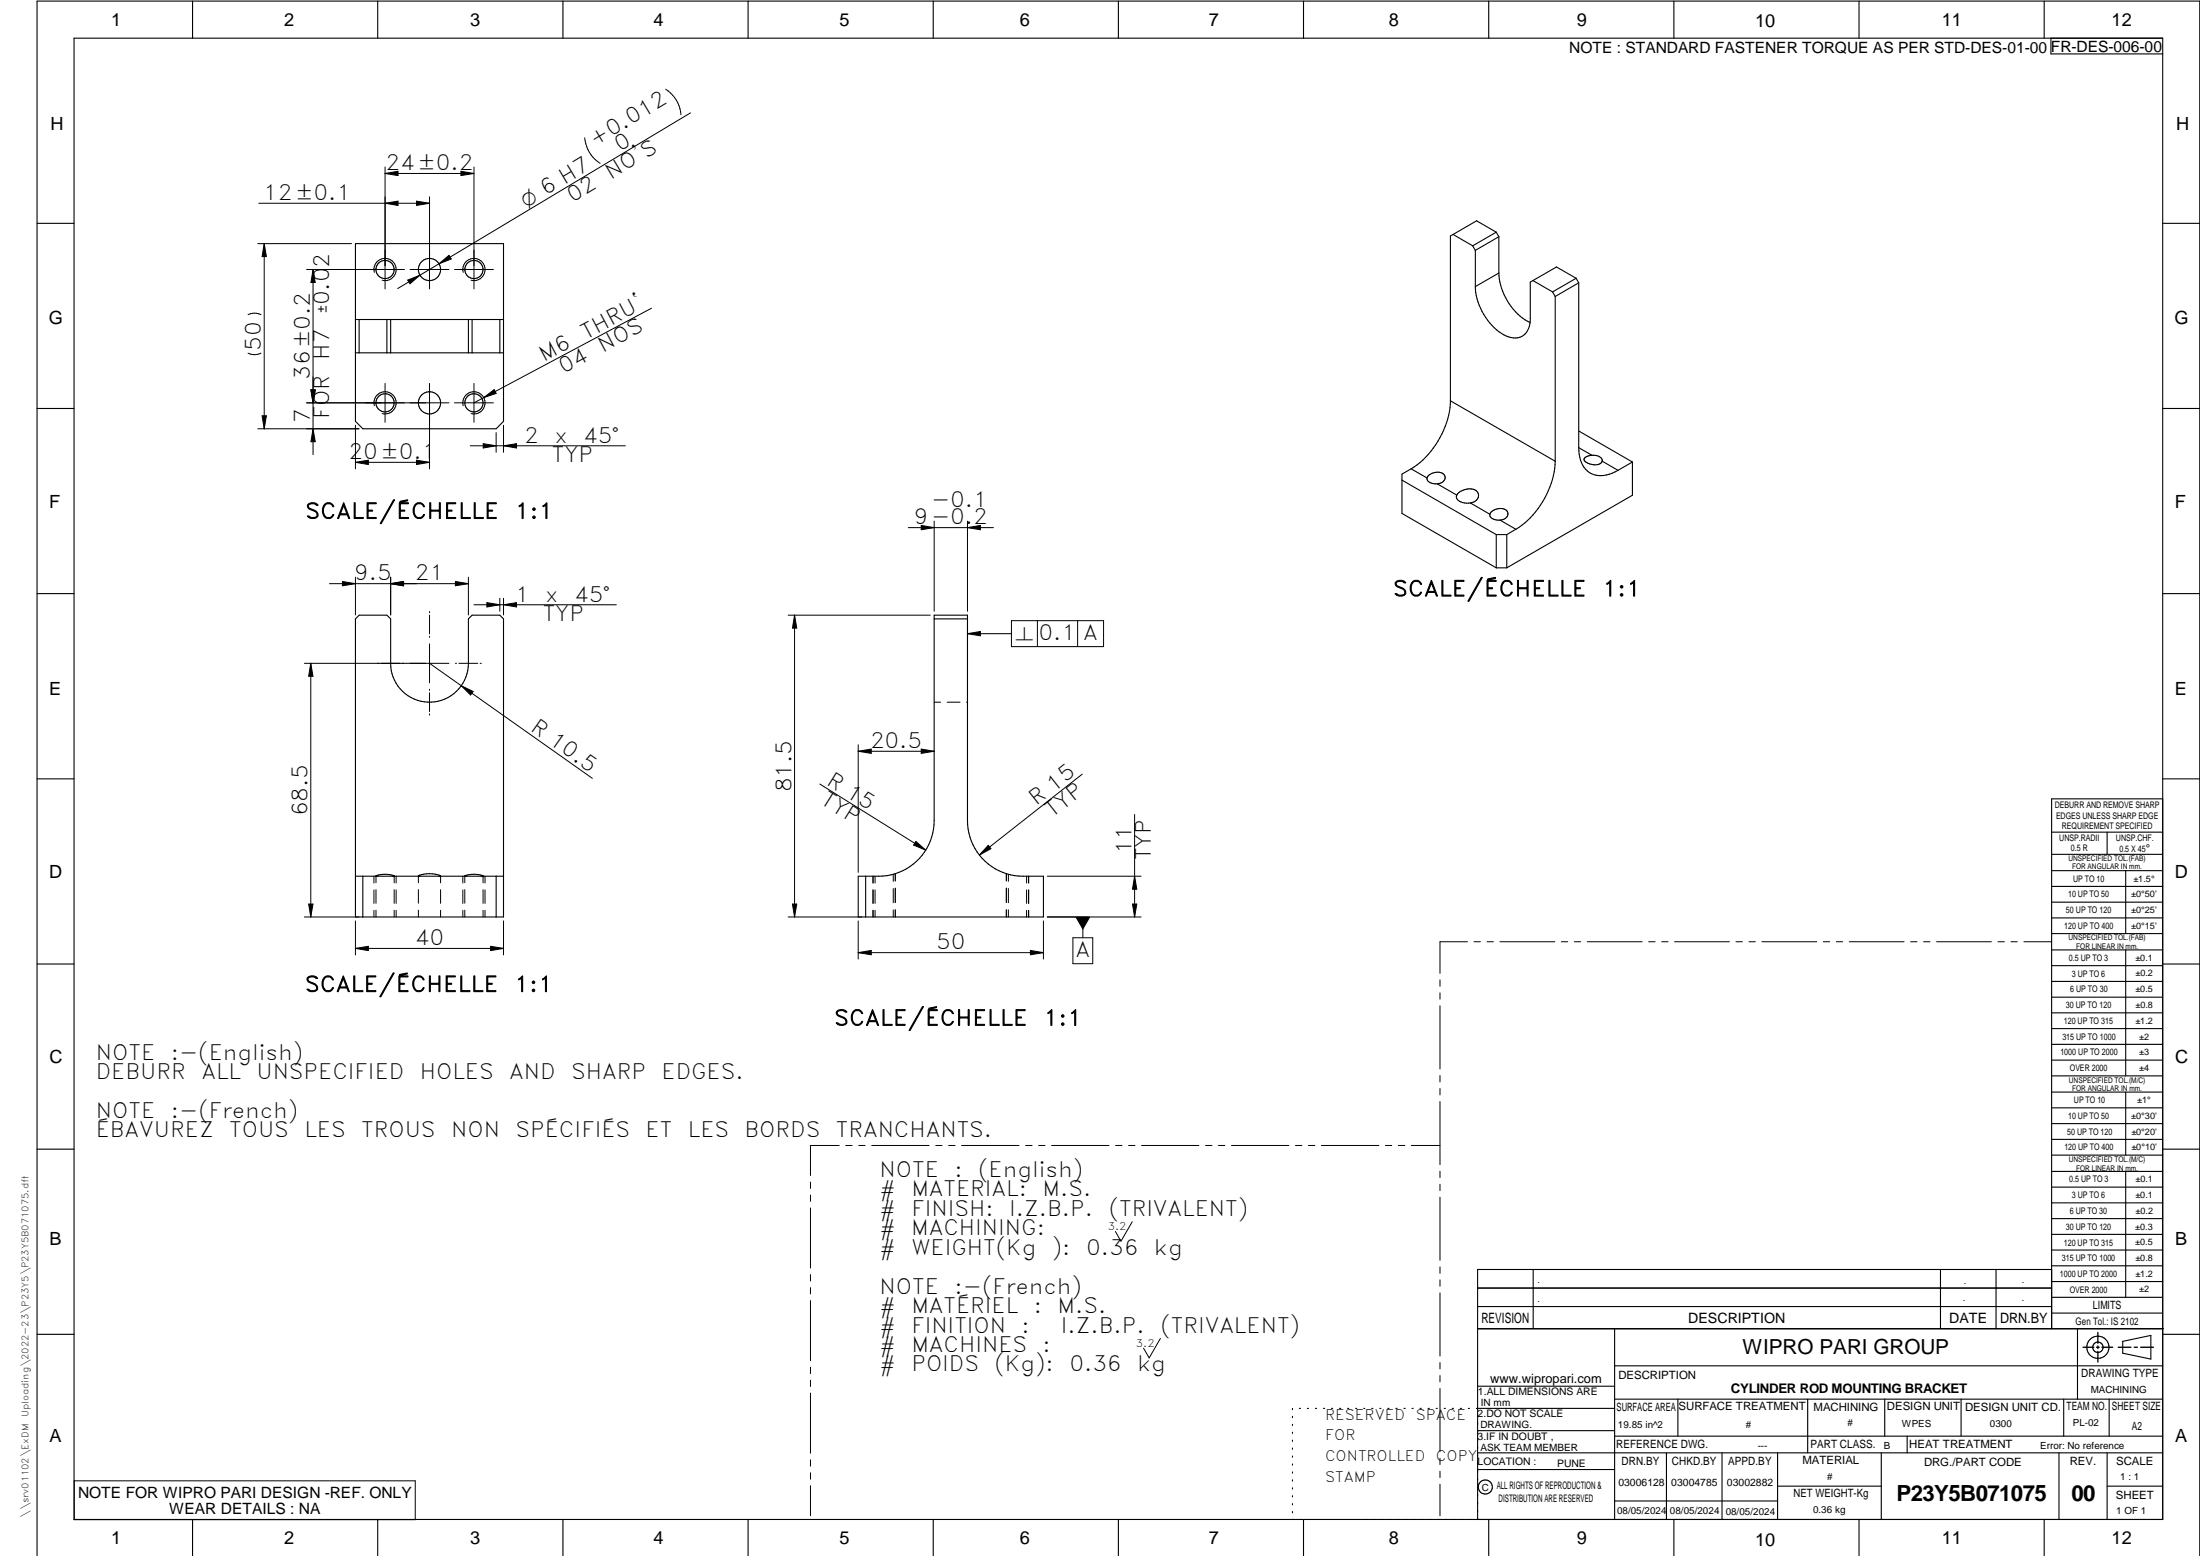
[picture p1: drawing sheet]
<svg xmlns="http://www.w3.org/2000/svg" width="594mm" height="420mm" viewBox="0 0 594 420" stroke-linecap="round" stroke-linejoin="round" font-family="sans-serif">
<g fill="none" stroke="#000" stroke-width=".3">
<path d="M20 10.3h564v400h-564zM52 .3v10M102 .3v10M152 .3v10M202 .3v10M252 .3v10M302 .3v10M352 .3v10M402 .3v10M452 .3v10M502 .3v10M552 .3v10"/>
<path d="M553.8 10.3v4.3h30.2M10 60.3h10M96 65.8h40v48l-2 2h-36l-2-2zM392.4 63.3l5.3 3.1M392.4 63.3l-.7 .4v44.5M397.7 66.4l.7 1.2M398.4 67.6v9.8M404 62.7l-5.3-3.1-6.3 3.7M404 62.7l.7 1.2M404 62.7l-6.3 3.7M404.7 73.7a16.2 16.2 0 0 0 8.5 13.4M404.7 73.7l-6.3 3.7"/>
<path d="M404.7 63.9v9.8M404.7 63.9l-6.3 3.7M413.9 75.8l5.3 3M413.9 75.8l-.7 .4v9.8a4.8 4.8 0 0 1-3.3 5.2 9 9 0 0 1-7.6-4 16.2 16.2 0 0 1-3.9-9.8M419.2 78.8l.8 1.3M425.6 75.1l-6.4 3.7M425.6 75.1l-5.3-3-6.4 3.7M425.6 75.1l.7 1.3M426.3 76.4v44.5M426.3 76.4l-6.3 3.7M584 60.3h10M96 86.3h40"/>
<path d="M96 95.3h40M97 86.3v9M104.5 86.3v9M105.5 86.3v9M126.5 86.3v9M127.5 86.3v9M135 86.3v9M420 80.1v44.4M10 110.3h10M391.7 108.2a23.6 23.6 0 0 1-10.6 18.4M391.7 108.2l28.3 16.3M426.3 116.4l14.5 8.4"/>
<path d="M584 110.3h10M378.6 129.6l25.4 14.8M381.1 126.6l-2.5 1.4v10.6l25.4 14.7M381.1 126.6l4.2 2.5M385.3 129.1a3.1 3.1 0 0 1 4.8-.7 1.75 1.75 0 0 1-2 2.2M385.3 129.1a2.12 2.12 0 0 0 2.8 1.5M388.1 130.6l5.3 3.1M393.4 133.7a1.66 1.66 0 0 0 1.6 2l2 .1M393.4 133.7a4.1 4.1 0 0 1 5.5-1 1.97 1.97 0 0 1 0 2.1 1.97 1.97 0 0 1-1.9 1M397 135.8l5.3 3.1M402.3 138.9a3.1 3.1 0 0 1 4.7-.8 1.76 1.76 0 0 1-1.9 2.3M402.3 138.9a2.12 2.12 0 0 0 2.8 1.5"/>
<path d="M420 124.5a23.4 23.4 0 0 1-10.7 18.4M426.3 120.9a7 7 0 0 0 4 7.2 7.9 7.9 0 0 0 6.6-1.1M426.3 120.9l3.6 2M429.9 122.9a2.21 2.21 0 0 0-2.1 1.1 3.1 3.1 0 0 0 3.5 1.5l1-.4 .3-.6M429.9 122.9a2.12 2.12 0 0 1 2.7 1.6M432.6 124.5l4.3 2.5M440.8 124.8l-3.9 2.2M440.8 124.8v8.9l-33.9 19.6M404 144.4v8.9M404 144.4h2.9M404 153.3h2.9M405.1 140.4l4.2 2.5"/>
<path d="M406.9 144.4v8.9M409.3 142.9l-2.4 1.5M10 160.3h10M96 167.1l1-1h7.5l1 1v12a10.5 10.5 0 0 0 10.5 10.5 10.5 10.5 0 0 0 10.5-10.5v-12l1-1h7.5l1 1v80.5h-40zM252.3 166.1h9v55.5a15 15 0 0 0 15 15h5.5v11h-50.1v-11a32.8 32.8 0 0 0 8.9-.4 15 15 0 0 0 11.7-14.6zM252.3 167.1h9M584 160.3h10M10 210.3h10M584 215.7h-30v143.1M584 210.3h10M96 236.6h40M98 236.6v11"/>
<path d="M106.3 236.6l.1-.1a6.7 6.7 0 0 0-4.9 .1h.2M113 236.5a7.4 7.4 0 0 1 6 0M113 236.6h.1M119 236.6h-.1M119 236.5h.1M125.5 236.5l.2 .1M125.6 236.5h-.1M130.4 236.5h.1M130.4 236.5a7.7 7.7 0 0 0-4.8 0M130.4 236.5l-.1 .1M134 236.6v11M233.8 236.6v11"/>
<path d="M554 230.7h30M554 224.7h30M554 235.1h30M554 239.4h30M569 224.7v6M574 235.1v17M554 243.6h30M554 247.9h30M554 252.1h30M554 256.5h30M574 256.5v34M10 260.3h10"/>
<path d="M554 260.8h30M554 265h30M554 269.3h30M554 273.5h30M554 277.7h30M584 260.3h10M554 282h30M554 286.3h30M554 290.5h30M554 294.9h30M554 299.1h30M574 294.9v17"/>
<path d="M10 310.3h10M554 303.4h30M554 307.7h30M554 311.9h30M554 316.3h30M574 316.3v34M584 310.3h10M554 320.5h30M554 324.8h30M554 329.1h30M554 333.3h30M554 337.5h30"/>
<path d="M399 358.8h185.3M399 352.8h155M399 347.8h155M414 342.8v16M436 358.8v51.5M524 342.8v16M539 342.8v16M554 342.8h-155v67.5M554 341.8h30M554 346.1h30M554 350.3h30M554 354.6h30"/>
<path d="M561 358.8v19M10 360.3h10M399 374.3h37M436 368.8h148M436 377.8h148M453.1 377.8v10M488.1 377.8v14.5M508.9 377.8v10M529.6 377.8v10M557.3 377.8v10M569.5 377.8v10M573.2 362.2l7.6-1.6v6.4l-7.6-1.6z"/>
<path d="M584 360.3h10M349 380.3v.3M349 382.4v.4M349 384.6v.3M349 386.7v.4M349 388.9v.3M349 391v.4M349 393.2v.3M349 395.3v.3M349 397.4v.4M349 399.6v.3M350.9 380.3h.3"/>
<path d="M353 380.3h.3M355.2 380.3h.3M357.4 380.3h.3M359.6 380.3h.3M361.7 380.3h.3M363.9 380.3h.3M366.1 380.3h.3M368.3 380.3h.3M370.4 380.3h.3M372.6 380.3h.3M374.8 380.3h.3M376.9 380.3h.4"/>
<path d="M379.1 380.3h.3M381.3 380.3h.3M383.4 380.3h.4M385.6 380.3h.4M387.8 380.3h.3M390 380.3h.3M392.1 380.3h.4M394.3 380.3h.4M396.5 380.3h.3M399 396.8h37M399 392.3h185M399 386.3h37"/>
<path d="M436 387.8h148M436 380.3h-37.3M450 392.3v18M465 392.3v18M480 392.3v18M508 392.3v18M515 387.8v4.5M556 392.3v18M569 392.3v18M52 410.3v9.8M102 410.3v9.8M152 410.3v9.8"/>
<path d="M202 410.3v9.8M252 410.3v9.8M302 410.3v9.8M349 401.7v.4M349 403.9v.3M349 406v.4M349 408.2v.3M352 410.3v9.8M402 410.3v9.8M436 405.3h44M452 410.3v9.8M480 401.3h28"/>
<path d="M502 410.3v9.8M552 410.3v9.8M569 401.3h15M10 420.1v-419.8h584v419.8"/>
<circle cx="104" cy="72.8" r="2.45"/>
<circle cx="116" cy="72.8" r="2.99"/>
<circle cx="128" cy="72.8" r="2.45"/>
<circle cx="104" cy="108.8" r="2.46"/>
<circle cx="116" cy="108.8" r="2.99"/>
<circle cx="128" cy="108.8" r="2.46"/>
<circle cx="566.5" cy="363.8" r="1.4"/>
<circle cx="566.5" cy="363.8" r="3"/>
<circle cx="401.1" cy="401.5" r="1.91"/>
</g>
<g fill="none" stroke="#000" stroke-width=".27">
<path d="M157.9 37.2a9.1 9.1 0 0 0 4.1 6.9M179.8 24.1a9 9 0 0 1 4.1 6.9M186.5 30.5l-68 40.7M69.9 54.9h46.1M104 45.1v32.9M104 46.8h24M104 54.9l3.5-.6v1.2zM104 46.8l3.5-.6v1.2zM112.5 54.3l3.5 .6-3.5 .6zM116 53.1v24.9M124.5 46.2l3.5 .6-3.5 .6zM128 45.1v32.9"/>
<path d="M69.6 65.8h25.3M71.3 65.8v50M71.3 65.8l.6 3.5h-1.1zM82.8 72.8h26.4M84.5 72.8v50M84.5 72.8l.6 3.5h-1.1zM101.1 73.6a3 3 0 0 1 2.6-3.8 3 3 0 0 1 3.3 3.2 3 3 0 0 1-3.8 2.7M110.1 75.6l3.3-1.3-2.7 2.3zM110.7 72.8h10.5M118.5 71.2l2.8-2.3 .5 1zM118.5 71.2l-11.1 6.7M122.7 72.8h10.5"/>
<path d="M125.1 73.6a3 3 0 0 1 2.6-3.8 3 3 0 0 1 3.3 3.2 3 3 0 0 1-3.8 2.7M70.5 95.4l-1.8 .4-1.7-.4M70.5 85l-1.8-.4-1.7 .4M175.9 83.2l-47.9 25.6M69.6 115.8h27.3M70.8 112.3h1.1l-.6 3.5zM82.8 108.8h38.4M84 105.3h1.1l-.6 3.5zM84.5 115.8l.6 3.5h-1.1zM96 114.8v11.8M101.1 109.6a3 3 0 0 1 2.6-3.8 3 3 0 0 1 3.3 3.2 3 3 0 0 1-3.8 2.7M104 103.5v10.5"/>
<path d="M116 103.5v23.1M122.7 108.8h10.5M125.1 109.6a3 3 0 0 1 2.6-3.8 3 3 0 0 1 3.3 3.2 3 3 0 0 1-3.8 2.7M128 103.5v10.5M130.5 119.8l3.5 .6-3.5 .6zM130.6 107.4l2.8-2.2 .6 1zM134 116.8v5.3M136 114.8v7.3M96 124.8l3.5-.5v1.1zM96 124.8h20M112.5 124.3l3.5 .5-3.5 .6zM127 120.4h41.9"/>
<path d="M136 120.4l3.5-.6v1.2zM89 157.6h37.5M92.5 157l3.5 .6-3.5 .6zM96 155.9v10.2M105.5 157.6l3.5-.6v1.2zM105.5 155.9v10.2M123 157l3.5 .6-3.5 .6zM126.5 155.9v10.2M245.3 142.5h23M248.8 141.9l3.5 .6-3.5 .5zM252.3 140.7v24.4M261.3 142.5l3.4-.6v1.1z"/>
<path d="M261.3 140.7v24.4M82.2 179.1h39M83.9 179.1v68.5M83.9 179.1l.6 3.5h-1.2zM116 165.1v.3M116 166.1v5.1M116 171.8v.3M116 173.9v10.5M116 179.1l43.9 31.1M123 179.1h.3M123.9 179.1h5.1M128 163.3h38.4"/>
<path d="M129.7 179.1h.3M131.5 162.7l3.5 .6-3.5 .6zM135 161.5v3.6M136 161.5v4.6M136 163.3l3.5-.6v1.2zM212.8 166.1h38.4M214.6 166.1v81.5M214.6 166.1l.6 3.5h-1.2zM261.3 171.1h11.8M261.3 171.1l3.4-.6v1.2zM273.1 167.6h24.9v7h-24.9zM280.1 167.6v7"/>
<path d="M291 167.6v7M116 186.1v.3M116 187.1v5M116 192.8v.3M124.6 185.2l3.2 1.5-.7 1zM252.3 189.6h1.7M255.8 189.6h3.4M261 189.6h.3M221.4 211.7l28.6 17.9M231.7 202.9l3.6-.6v1.1zM231.7 201.1v34.5M231.7 202.9h20.6"/>
<path d="M248.8 202.3l3.5 .6-3.5 .5zM292.2 209l-27.7 21.9M306.4 219.9v27.7M101 236.6v1.8M101.5 236.5v1.9M106.4 236.5h.1M106.4 236.5v1.9M107 236.6v1.8M113 236.5v1.9M119 236.5v1.9M125 236.6v1.8M125.5 236.5v1.9"/>
<path d="M130.4 236.5h.1M130.4 236.5v1.9M131 236.6v1.8M235.7 236.6v1.8M236.3 236.6v1.8M241.2 236.1v1.9M241.2 239.9v3.9M241.8 235.9v2M241.8 239.8v3.9M247.3 227.2l2.7 2.4-3.3-1.4zM266.9 228.3l.7 .9-3.1 1.7zM271.8 235.9v2"/>
<path d="M271.8 239.8v3.9M272.3 236.1v1.9M272.3 239.9v3.9M277.2 236.6v1.8M277.8 236.6v1.8M282.8 236.6h25.3M306.4 236.6l.6 3.5h-1.2zM82.2 247.6h14.7M83.3 244.1h1.2l-.6 3.5zM96 256.1l3.5-.6v1.2zM96 248.7v9.2M96 256.1h40"/>
<path d="M101 240.3v3.6M101 245.8v1.8M101.5 240.2v3.7M101.5 245.8v1.8M106.4 240.2v3.7M106.4 245.8v1.8M107 240.3v3.6M107 245.8v1.8M113 240.2v3.7M113 245.8v1.8M119 240.2v3.7M119 245.8v1.8"/>
<path d="M125 240.3v3.6M125 245.8v1.8M125.5 240.2v3.7M125.5 245.8v1.8M130.4 240.2v3.7M130.4 245.8v1.8M131 240.3v3.6M131 245.8v1.8M132.5 255.5l3.5 .6-3.5 .6zM136 248.7v9.2M212.8 247.6h19.9M214 244.1h1.2l-.6 3.5z"/>
<path d="M231.7 257.2l3.6-.6v1.2zM231.7 248.7v10.3M231.7 257.2h50.1M235.7 240.3v3.6M235.7 245.8v1.8M236.3 240.3v3.6M236.3 245.8v1.8M241.2 245.7v1.9M241.8 245.7v1.9M271.8 245.7v1.9M272.3 245.7v1.9M277.2 240.3v3.6"/>
<path d="M277.2 245.8v1.8M277.8 240.3v3.6M277.8 245.8v1.8M278.3 256.6l3.5 .6-3.5 .6zM281.8 248.7v10.3M282.8 247.6h25.3M289.7 253.2h5.4v7h-5.4zM292.4 247.6v5.6M305.8 244.1h1.2l-.6 3.5zM396.3 254.3h-7.5v8.5M398 254.3h1.8M401.5 254.3h1.8"/>
<path d="M405 254.3h14.9M421.6 254.3h1.7M425.1 254.3h1.7M428.6 254.3h14.8M445.2 254.3h1.7M448.7 254.3h1.7M452.2 254.3h14.8M468.8 254.3h1.7M472.3 254.3h1.7M475.8 254.3h14.8M492.4 254.3h1.7M495.9 254.3h1.7"/>
<path d="M499.4 254.3h14.8M515.9 254.3h1.8M519.4 254.3h1.8M522.9 254.3h14.9M539.5 254.3h1.7M543 254.3h1.7M546.5 254.3h7.4M388.8 264.6v1.7M388.8 268.1v1.7M388.8 271.6v17M388.8 290.4v1.8M388.8 293.9v1.8"/>
<path d="M388.8 297.4v17.1M218.9 319.2v1.7M226.6 309.3h-7.7v8.1M228.4 309.3h1.7M231.9 309.3h1.7M235.4 309.3h15.5M252.7 309.3h1.7M256.2 309.3h1.7M259.7 309.3h15.5M277 309.3h1.7M280.5 309.3h1.7M284 309.3h15.5"/>
<path d="M301.2 309.3h1.8M304.8 309.3h1.7M308.2 309.3h15.6M325.5 309.3h1.8M329 309.3h1.8M332.5 309.3h15.6M349.8 309.3h1.8M353.3 309.3h1.7M356.8 309.3h15.5M374.1 309.3h1.7M377.6 309.3h1.7M381.1 309.3h7.7"/>
<path d="M388.8 316.3v1.7M388.8 319.8v1.7M218.9 322.7v1.7M218.9 326.2v16.2M305.7 329.9l-3 5.3-1.5-2.7M388.8 323.3v17M218.9 344.2v1.7M218.9 347.7v1.7M218.9 351.2v16.2M388.8 342.1v1.7M388.8 345.6v1.7M388.8 349.1v17.1"/>
<path d="M218.9 369.2v1.7M218.9 372.7v1.7M218.9 376.2v16.2M313.3 361.4l-3 5.3-1.5-2.7M388.8 367.9v1.8M388.8 371.4v1.7M388.8 374.9v17.1M20 399.9h92.1v10.5h-92.1zM218.9 394.2v1.7M218.9 397.7v1.7M388.8 393.8v1.7M388.8 397.3v1.7"/>
<path d="M218.9 401.2v8.1M388.8 400.8v8.5"/>
</g>
<path d="M566.5 359.8v2.9M562.5 363.8h2.9M566.1 363.8h.8M566.5 363.5v.7M566.5 364.9v2.9M567.6 363.8h2.9M572 363.8h3.4M576.3 363.8h.9M578.1 363.8h3.4" fill="none" stroke="#000" stroke-width=".36"/>
<g fill="#000">
<path d="M104 54.9l3.5-.6v1.2zM104 46.8l3.5-.6v1.2zM112.5 54.3l3.5 .6-3.5 .6zM124.5 46.2l3.5 .6-3.5 .6zM71.3 65.8l.6 3.5h-1.1zM84.5 72.8l.6 3.5h-1.1zM110.1 75.6l3.3-1.3-2.7 2.3zM118.5 71.2l2.8-2.3 .5 1zM70.8 112.3h1.1l-.6 3.5zM84.5 115.8l.6 3.5h-1.1zM84 105.3h1.1l-.6 3.5zM130.6 107.4l2.8-2.2 .6 1z"/>
<path d="M96 124.8l3.5-.5v1.1zM112.5 124.3l3.5 .5-3.5 .6zM130.5 119.8l3.5 .6-3.5 .6zM136 120.4l3.5-.6v1.2zM92.5 157l3.5 .6-3.5 .6zM105.5 157.6l3.5-.6v1.2zM123 157l3.5 .6-3.5 .6zM248.8 141.9l3.5 .6-3.5 .5zM261.3 142.5l3.4-.6v1.1zM131.5 162.7l3.5 .6-3.5 .6zM136 163.3l3.5-.6v1.2zM214.6 166.1l.6 3.5h-1.2z"/>
<path d="M261.3 171.1l3.4-.6v1.2zM83.9 179.1l.6 3.5h-1.2zM124.6 185.2l3.2 1.5-.7 1zM231.7 202.9l3.6-.6v1.1zM248.8 202.3l3.5 .6-3.5 .5zM247.3 227.2l2.7 2.4-3.3-1.4zM266.9 228.3l.7 .9-3.1 1.7zM83.3 244.1h1.2l-.6 3.5zM96 256.1l3.5-.6v1.2zM132.5 255.5l3.5 .6-3.5 .6zM214 244.1h1.2l-.6 3.5zM231.7 257.2l3.6-.6v1.2z"/>
<path d="M278.3 256.6l3.5 .6-3.5 .6zM290.4 247.6h4l-2 3.5zM305.8 244.1h1.2l-.6 3.5zM306.4 236.6l.6 3.5h-1.2z"/>
</g>
<g font-size="6">
<text x="512.1" y="405.2">P23Y5B071075</text>
<text x="559.4" y="405.2">00</text>
</g>
<g font-size="5.7">
<text x="160.8" y="39.6" transform="rotate(-31 160.8 39.6)">+0.012</text>
<text x="167.4" y="40.9" transform="rotate(-31 167.4 40.9)">0</text>
<text x="104.1" y="46">24±0.2</text>
<text x="165" y="48.5" transform="rotate(-31 165 48.5)">NO'S</text>
<text x="71.1" y="54">12±0.1</text>
<text x="154.6" y="54.7" transform="rotate(-31 154.6 54.7)">02</text>
<text x="70.5" y="94.7" transform="rotate(-90 70.5 94.7)">50</text>
<text x="158.2" y="91.7" transform="rotate(-28 158.2 91.7)">THRU`</text>
<text x="162.8" y="95.2" transform="rotate(-28 162.8 95.2)">NOS</text>
<text x="88.9" y="97.1" transform="rotate(-90 88.9 97.1)">H7</text>
<text x="146.8" y="97.7" transform="rotate(-28 146.8 97.7)">M6</text>
<text x="152.1" y="100.9" transform="rotate(-28 152.1 100.9)">04</text>
<text x="83.7" y="102.6" transform="rotate(-90 83.7 102.6)">36±0.2</text>
<text x="88.9" y="113.2" transform="rotate(-90 88.9 113.2)">FOR</text>
<text x="83.7" y="114.3" transform="rotate(-90 83.7 114.3)">7</text>
<text x="141.6" y="119.5">2</text>
<text x="149.7" y="119.5">x</text>
<text x="157.5" y="119.5">45°</text>
<text x="94.1" y="124">20±0.1</text>
<text x="149" y="124.8">TYP</text>
<text x="251.4" y="137">-0.1</text>
<text x="82.4" y="140">SCALE/ÉCHELLE</text>
<text x="139" y="140">1:1</text>
<text x="246.8" y="141.6">9-0.2</text>
<text x="95.6" y="156.7">9.5</text>
<text x="112" y="156.7">21</text>
<text x="376.2" y="161">SCALE/ÉCHELLE</text>
<text x="432.7" y="161">1:1</text>
<text x="139.1" y="162.4">1</text>
<text x="146.6" y="167.7">TYP</text>
<text x="147.2" y="162.4">x</text>
<text x="155" y="162.4">45°</text>
<text x="280.5" y="172.8">0.1 A</text>
<text x="143" y="197.1" transform="rotate(35 143 197.1)">R 10.5</text>
<text x="234.9" y="202">20.5</text>
<text x="213.7" y="213.9" transform="rotate(-90 213.7 213.9)">81.5</text>
<text x="222.9" y="211.6" transform="rotate(32 222.9 211.6)">R 15</text>
<text x="83.1" y="220.4" transform="rotate(-90 83.1 220.4)">68.5</text>
<text x="221.3" y="216.8" transform="rotate(32 221.3 216.8)">TYP</text>
<text x="279.8" y="217.7" transform="rotate(-38 279.8 217.7)">R 15</text>
<text x="284.1" y="221" transform="rotate(-38 284.1 221)">TYP</text>
<text x="305.5" y="230.7" transform="rotate(-90 305.5 230.7)">11</text>
<text x="310.8" y="232.3" transform="rotate(-90 310.8 232.3)">TYP</text>
<text x="112" y="255.2">40</text>
<text x="252.8" y="256.3">50</text>
<text x="290.4" y="258.5">A</text>
<text x="82.3" y="267.8">SCALE/ÉCHELLE</text>
<text x="138.9" y="267.8">1:1</text>
<text x="225.2" y="276.9">SCALE/ÉCHELLE</text>
<text x="281.8" y="276.9">1:1</text>
<text x="25.9" y="286.1">NOTE</text>
<text x="46.1" y="286.1">:-(English)</text>
<text x="25.9" y="291.4">DEBURR</text>
<text x="54.4" y="291.4">ALL</text>
<text x="69.2" y="291.4">UNSPECIFIED</text>
<text x="113.4" y="291.4">HOLES</text>
<text x="137.5" y="291.4">AND</text>
<text x="154.2" y="291.4">SHARP</text>
<text x="178.6" y="291.4">EDGES.</text>
<text x="25.9" y="301.9">NOTE</text>
<text x="46.1" y="301.9">:-(French)</text>
<text x="25.9" y="307.1">ÉBAVUREZ</text>
<text x="61.9" y="307.1">TOUS</text>
<text x="82.2" y="307.1">LES</text>
<text x="97.5" y="307.1">TROUS</text>
<text x="121.8" y="307.1">NON</text>
<text x="139.2" y="307.1">SPÉCIFIÉS</text>
<text x="174.3" y="307.1">ET</text>
<text x="185.7" y="307.1">LES</text>
<text x="201.1" y="307.1">BORDS</text>
<text x="225.7" y="307.1">TRANCHANTS.</text>
<text x="237.5" y="317.8">NOTE</text>
<text x="257.7" y="317.8">:</text>
<text x="264.2" y="317.8">(English)</text>
<text x="237.5" y="323.1">#</text>
<text x="246.1" y="323.1">MATERIAL:</text>
<text x="281.5" y="323.1">M.S.</text>
<text x="237.5" y="328.3">#</text>
<text x="246.1" y="328.3">FINISH:</text>
<text x="272.5" y="328.3">I.Z.B.P.</text>
<text x="299.4" y="328.3">(TRIVALENT)</text>
<text x="237.5" y="333.6">#</text>
<text x="246.1" y="333.6">MACHINING:</text>
<text x="237.5" y="338.8">#</text>
<text x="246.1" y="338.8">WEIGHT(Kg</text>
<text x="284" y="338.8">):</text>
<text x="293.3" y="338.8">0.36</text>
<text x="311.6" y="338.8">kg</text>
<text x="237.5" y="349.3">NOTE</text>
<text x="257.7" y="349.3">:-(French)</text>
<text x="237.5" y="354.6">#</text>
<text x="237.5" y="359.8">#</text>
<text x="246.1" y="354.6">MATÉRIEL</text>
<text x="246.1" y="359.8">FINITION</text>
<text x="275.9" y="359.8">:</text>
<text x="279.2" y="354.6">:</text>
<text x="285.6" y="354.6">M.S.</text>
<text x="286.5" y="359.8">I.Z.B.P.</text>
<text x="313.4" y="359.8">(TRIVALENT)</text>
<text x="237.5" y="365.1">#</text>
<text x="246.1" y="365.1">MACHINES</text>
<text x="281.6" y="365.1">:</text>
<text x="237.5" y="370.3">#</text>
<text x="246.1" y="370.3">POIDS</text>
<text x="268.6" y="370.3">(Kg):</text>
<text x="288.8" y="370.3">0.36</text>
<text x="307.1" y="370.3">kg</text>
</g>
<text font-size="5.6" x="470.5" y="365.5">WIPRO PARI GROUP</text>
<g font-size="5.4">
<text x="142.1" y="56.1" transform="rotate(-31 142.1 56.1)">O 6 H7</text>
<text x="88.9" y="84.6" transform="rotate(-90 88.9 84.6)">u0.02</text>
<text x="274.2" y="172.8">n</text>
</g>
<g font-size="4.9">
<text x="30" y="7">1</text>
<text x="76.7" y="7">2</text>
<text x="127" y="7">3</text>
<text x="176.5" y="7">4</text>
<text x="226.7" y="7">5</text>
<text x="275.4" y="7">6</text>
<text x="326.4" y="7">7</text>
<text x="375" y="7">8</text>
<text x="425.8" y="7">9</text>
<text x="473.9" y="7.4">10</text>
<text x="524.3" y="7">11</text>
<text x="570.2" y="7">12</text>
<text x="13.6" y="35.2">H</text>
<text x="587.6" y="35.2">H</text>
<text x="13.2" y="87.5">G</text>
<text x="587.2" y="87.5">G</text>
<text x="13.3" y="137.1">F</text>
<text x="587.3" y="137.1">F</text>
<text x="13.3" y="187.6">E</text>
<text x="587.3" y="187.6">E</text>
<text x="13.3" y="237">D</text>
<text x="587.3" y="237">D</text>
<text x="13.4" y="287.1">C</text>
<text x="587.4" y="287.1">C</text>
<text x="13.4" y="336.3">B</text>
<text x="587.4" y="336.3">B</text>
<text x="13.4" y="389.3">A</text>
<text x="587.4" y="389.3">A</text>
<text x="30" y="417">1</text>
<text x="76.7" y="417">2</text>
<text x="127" y="417">3</text>
<text x="176.5" y="417">4</text>
<text x="226.7" y="417">5</text>
<text x="275.4" y="417">6</text>
<text x="326.4" y="417">7</text>
<text x="375" y="417">8</text>
<text x="425.8" y="417">9</text>
<text x="473.9" y="417.4">10</text>
<text x="524.3" y="417">11</text>
<text x="570.2" y="417">12</text>
</g>
<g font-size="4.2">
<text x="423.7" y="14.3">NOTE : STANDARD FASTENER TORQUE AS PER STD-DES-01-00</text>
<text x="553.8" y="14">FR-DES-006-00</text>
<text x="21.1" y="404.4">NOTE FOR WIPRO PARI DESIGN -REF. ONLY</text>
<text x="45.7" y="408.9">WEAR DETAILS : NA</text>
</g>
<g font-size="3.9">
<text x="357.8" y="383.4">RESERVED</text>
<text x="382.3" y="383.4">SPACE</text>
<text x="357.8" y="388.9">FOR</text>
<text x="357.8" y="394.5">CONTROLLED</text>
<text x="387.8" y="394.5">COPY</text>
<text x="357.8" y="400.1">STAMP</text>
</g>
<g font-size="3.8">
<text x="400.1" y="357.1">REVISION</text>
<text x="455.9" y="357.1">DESCRIPTION</text>
<text x="526.4" y="357.1">DATE</text>
<text x="540.1" y="357.1">DRN.BY</text>
</g>
<text font-size="3.6" x="467.4" y="376.2">CYLINDER ROD MOUNTING BRACKET</text>
<text font-size="3.5" x="402.4" y="373.3">www.wipropari.com</text>
<g font-size="3.1">
<text x="565.2" y="353.5">LIMITS</text>
<text x="562" y="371.7">DRAWING TYPE</text>
<text x="437" y="372.3">DESCRIPTION</text>
<text x="436.5" y="380.9">SURFACE AREA</text>
<text x="453.3" y="380.9">SURFACE TREATMENT</text>
<text x="489.7" y="380.9">MACHINING</text>
<text x="509.5" y="380.9">DESIGN UNIT</text>
<text x="530.6" y="380.9">DESIGN UNIT CD.</text>
<text x="558" y="380.7">TEAM NO.</text>
<text x="570.3" y="380.7">SHEET SIZE</text>
<text x="575.6" y="386.1">A2</text>
<text x="436.4" y="391.1">REFERENCE DWG.</text>
<text x="437.9" y="395.5">DRN.BY</text>
<text x="451.5" y="395.5">CHKD.BY</text>
<text x="466.6" y="395.5">APPD.BY</text>
<text x="486.7" y="395.4">MATERIAL</text>
<text x="488.9" y="391">PART CLASS.</text>
<text x="515.6" y="391">HEAT TREATMENT</text>
<text x="519.6" y="395.9">DRG./PART CODE</text>
<text x="558.9" y="395.6">REV.</text>
<text x="571.4" y="395.6">SCALE</text>
<text x="484.3" y="404.3">NET WEIGHT-Kg</text>
<text x="571.4" y="404.7">SHEET</text>
</g>
<text font-size="3" x="579.5" y="230.1">°</text>
<g font-size="2.8">
<text x="299.1" y="332.1">3.2</text>
<text x="560.5" y="357.7">Gen Tol.: IS 2102</text>
<text x="306.7" y="363.6">3.2</text>
<text x="399.1" y="376.7">1.ALL DIMENSIONS ARE</text>
<text x="399" y="382.7">2.DO NOT SCALE</text>
<text x="399" y="388.7">3.IF IN DOUBT ,</text>
<text x="399" y="395.5">LOCATION :</text>
<text x="420.5" y="396">PUNE</text>
<text x="437" y="401.3">03006128</text>
<text x="451.3" y="401.2">03004785</text>
<text x="466.3" y="401.3">03002882</text>
<text x="404.2" y="402">ALL RIGHTS OF REPRODUCTION &amp;</text>
<text x="404.7" y="405.4">DISTRIBUTION ARE RESERVED</text>
</g>
<g font-size="2.7">
<text x="564.6" y="376.2">MACHINING</text>
<text x="399.9" y="379.7">IN mm</text>
<text x="399.8" y="385.7">DRAWING.</text>
<text x="436.9" y="385.5">19.85 in^2</text>
<text x="471.4" y="385.6">#</text>
<text x="498.9" y="385.1">#</text>
<text x="513.6" y="385.3">WPES</text>
<text x="537.3" y="385.2">0300</text>
<text x="559.7" y="385.2">PL-02</text>
<text x="399.8" y="391.8">ASK TEAM MEMBER</text>
<text x="474.7" y="391.2">---</text>
<text x="508.7" y="391.2">B</text>
<text x="551" y="391.2">Error: No reference</text>
<text x="493.4" y="399.6">#</text>
<text x="572.5" y="399.8">1 : 1</text>
<text x="400.1" y="402.5">C</text>
<text x="436.7" y="408.7">08/05/2024</text>
<text x="450.9" y="408.8">08/05/2024</text>
<text x="466" y="409">08/05/2024</text>
<text x="489.6" y="408.5">0.36 kg</text>
<text x="571.5" y="408.7">1 OF 1</text>
</g>
<g font-size="2.5">
<text x="559.2" y="229.9">0.5 R</text>
<text x="572.3" y="230.1">0.5 X 45</text>
<text x="559.4" y="323.5">3 UP TO 6</text>
<text x="558.9" y="327.8">6 UP TO 30</text>
<text x="557.8" y="332">30 UP TO 120</text>
<text x="415.2" y="346.4">.</text>
<text x="530.3" y="346.6">.</text>
<text x="545.9" y="346.4">.</text>
<text x="415.2" y="351.5">.</text>
<text x="530.1" y="351.3">.</text>
<text x="545.9" y="351.4">.</text>
</g>
<g font-size="2.4">
<text x="554.9" y="218.3">DEBURR AND REMOVE SHARP</text>
<text x="555.2" y="221.1">EDGES UNLESS SHARP EDGE</text>
<text x="556.1" y="227.2">UNSP.RADII</text>
<text x="556.8" y="223.8">REQUIREMENT SPECIFIED</text>
<text x="571.4" y="227">UNSP.CHF.</text>
<text x="559.8" y="238">UP TO 10</text>
<text x="576.1" y="238.1">±1.5°</text>
<text x="558.5" y="242.3">10 UP TO 50</text>
<text x="575.5" y="242.3">±0°50'</text>
<text x="557.4" y="250.8">120 UP TO 400</text>
<text x="557.9" y="246.5">50 UP TO 120</text>
<text x="575.5" y="250.8">±0°15'</text>
<text x="575.5" y="246.6">±0°25'</text>
<text x="558.7" y="259.4">0.5 UP TO 3</text>
<text x="559.5" y="263.7">3 UP TO 6</text>
<text x="576.6" y="259.4">±0.1</text>
<text x="576.6" y="263.7">±0.2</text>
<text x="559" y="268">6 UP TO 30</text>
<text x="576.6" y="268">±0.5</text>
<text x="557.9" y="272.2">30 UP TO 120</text>
<text x="576.6" y="272.2">±0.8</text>
<text x="556.9" y="280.7">315 UP TO 1000</text>
<text x="557.3" y="276.5">120 UP TO 315</text>
<text x="576.6" y="276.5">±1.2</text>
<text x="577.7" y="280.7">±2</text>
<text x="556.4" y="284.9">1000 UP TO 2000</text>
<text x="577.6" y="285">±3</text>
<text x="558.9" y="289.2">OVER 2000</text>
<text x="577.7" y="289.3">±4</text>
<text x="560" y="297.9">UP TO 10</text>
<text x="577.1" y="297.9">±1°</text>
<text x="558.5" y="302.1">10 UP TO 50</text>
<text x="575.5" y="302.2">±0°30'</text>
<text x="557.5" y="310.6">120 UP TO 400</text>
<text x="558.2" y="306.4">50 UP TO 120</text>
<text x="575.5" y="310.6">±0°10'</text>
<text x="575.5" y="306.4">±0°20'</text>
<text x="558.8" y="319.2">0.5 UP TO 3</text>
<text x="576.6" y="323.5">±0.1</text>
<text x="576.6" y="319.3">±0.1</text>
<text x="576.7" y="327.8">±0.2</text>
<text x="576.6" y="332">±0.3</text>
<text x="556.8" y="340.6">315 UP TO 1000</text>
<text x="557.3" y="336.3">120 UP TO 315</text>
<text x="576.6" y="336.3">±0.5</text>
<text x="576.6" y="340.6">±0.8</text>
<text x="556.2" y="344.8">1000 UP TO 2000</text>
<text x="576.6" y="344.8">±1.2</text>
<text x="558.9" y="349">OVER 2000</text>
<text x="577.7" y="349">±2</text>
<text x="7.7" y="382.7" transform="rotate(-90 7.7 382.7)">Uploading\2022-23\P23Y5\P23Y5B071075.dft</text>
<text x="7.7" y="409.9" transform="rotate(-90 7.7 409.9)">\\srv01102\ExDM</text>
</g>
<g font-size="2.1">
<text x="558.6" y="232.4">UNSPECIFIED TOL.(FAB)</text>
<text x="559.5" y="234.8">FOR ANGULAR IN mm.</text>
<text x="558.6" y="254">UNSPECIFIED TOL.(FAB)</text>
<text x="560.7" y="256.3">FOR LINEAR IN mm.</text>
<text x="558.7" y="292.4">UNSPECIFIED TOL.(M/C)</text>
<text x="559.6" y="294.7">FOR ANGULAR IN mm.</text>
<text x="558.7" y="313.8">UNSPECIFIED TOL.(M/C)</text>
<text x="560.6" y="316.2">FOR LINEAR IN mm.</text>
</g>
</svg>
